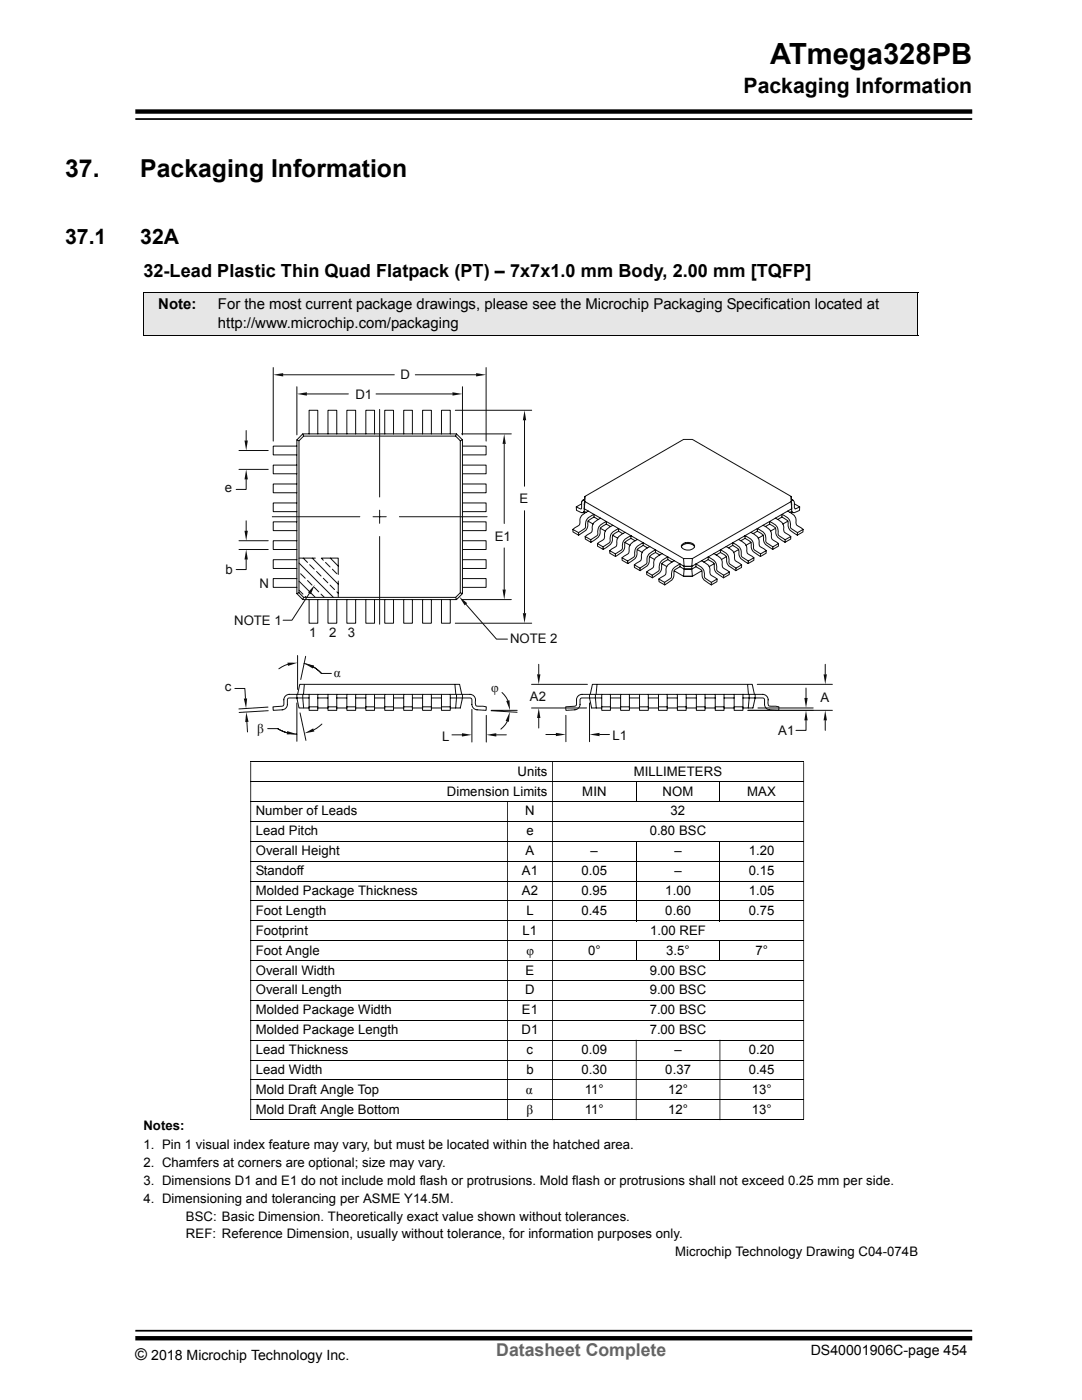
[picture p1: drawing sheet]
<svg xmlns="http://www.w3.org/2000/svg" width="216mm" height="279mm" viewBox="0 0 216 279" stroke-linecap="round" stroke-linejoin="round" font-family="sans-serif">
<path d="M28.6 58.4h154.5v8.6h-154.5z" fill="#e6e6e6"/>
<g fill="none" stroke="#000" stroke-width=".2">
<path d="M28.5 58.4h154.7M28.6 58.5v8.4M183.1 58.5v8.4M28.5 67h154.7M50 152h110.4M50 156h110.4M50 160h110.4M126.9 155.9v4.1M143.7 155.9v4.1M50 163.9h110.4M50 167.9h110.4M50 171.9h110.4"/>
<path d="M50 175.8h110.4M50 179.8h110.4M126.9 167.8v16.1M143.7 167.8v16.1M50 183.8h110.4M50 187.7h110.4M50 191.7h110.4M50 195.7h110.4M50 199.7h110.4M126.9 187.7v4.1M143.7 187.7v4.1M50 203.6h110.4"/>
<path d="M50 207.6h110.4M50 211.6h110.4M50 215.5h110.4M50 219.5h110.4M50 223.5h110.4"/>
</g>
<path d="M50 152.1h.1v71.3h-.1zM101.2 159.9h.2v63.6h-.2zM110.2 151.9h.1v71.6h-.1zM126.9 207.5h.1v16h-.1zM143.6 207.5h.1v16h-.1zM160.3 152.1h.1v71.3h-.1z" fill="#000"/>
<path d="M44.6 72.4h122.9v76.6h-122.9z" fill="#fff"/>
<g fill="none" stroke="#100f0d" stroke-width=".2">
<path d="M59.2 77.2v9.6M61.2 78.6h8.3M75 78.6h15.3M92.3 77.2v9.6M59.2 96.6h-4.7v1.7h4.7M59.2 92.8h-4.7v1.8h4.7M59.2 89h-4.7v1.8h4.7M59.2 87.8l.5 .2M60.4 86.6h30.7l1.2 1.2v30.7l-1.2 1.2h-30.7l-1.2-1.2v-30.7zM60.4 86.6l.2 .4M60.6 87h30.3l.9 1v30.3l-.9 .9h-30.3l-.9-.9v-30.3zM61.7 86.6v-4.7h1.7v4.7"/>
<path d="M65.4 86.6v-4.7h1.8v4.7M69.2 86.6v-4.7h1.8v4.7M73 86.6v-4.7h1.7v4.7M76.8 86.6v-4.7h1.7v4.7M80.6 86.6v-4.7h1.7v4.7M84.3 86.6v-4.7h1.8v4.7M88.1 86.6v-4.7h1.7v4.7M91.1 86.6l-.2 .4M92.3 96.6h4.7v1.7h-4.7M92.3 92.8h4.7v1.8h-4.7M92.3 89h4.7v1.8h-4.7M92.3 87.8l-.5 .2"/>
<path d="M116.7 99.1l-.1 2.4 19.9 11.5h1.5M116.7 99.1l19.7-11.4h1.8l19.7 11.4v1l-19.7 11.4h-1.8l-19.7-11.4zM157.9 99.1l.1 2.4-20 11.5h-1.5M59.2 115.5h-4.7v1.7h4.7M59.2 111.7h-4.7v1.8h4.7M59.2 107.9h-4.7v1.8h4.7M59.2 104.1h-4.7v1.8h4.7M59.2 100.4h-4.7v1.7h4.7M59.7 118.3l-.5 .2M60.6 119.2l-.2 .5M61.7 119.7v4.7h1.7v-4.7M65.4 119.7v4.7h1.8v-4.7"/>
<path d="M69.2 119.7v4.7h1.8v-4.7M73 119.7v4.7h1.7v-4.7M76.8 119.7v4.7h1.7v-4.7M80.6 119.7v4.7h1.7v-4.7M84.3 119.7v4.7h1.8v-4.7M88.1 119.7v4.7h1.7v-4.7M90.9 119.2l.2 .5M91.8 118.3l.5 .2M92.3 115.5h4.7v1.7h-4.7M92.3 111.7h4.7v1.8h-4.7M92.3 107.9h4.7v1.8h-4.7M92.3 100.4h4.7v1.7h-4.7"/>
<path d="M92.3 104.1h4.7v1.8h-4.7M115.4 106.3l.1 .5M116.6 101.5v1M116.6 102.1l.3 .2M116.7 100.1l-.1 1.5M117.3 104l1 .6M117.4 102l-.4 .2a1.86 1.86 0 0 0-1.3 2.2 1.08 1.08 0 0 1-.9 .9l-.5 .4v.5l1.2 .6 .4-.3a2.11 2.11 0 0 0 1.4-2.5l1.2-.8v-.5a2.19 2.19 0 0 0-1.7 2.5l-.1 .3-1.3 .8-1.1-.6M117.9 107.7v.5M118.5 103.2l.9 .5M119.8 105.4l1 .6M119.8 103.4l-.4 .3a1.81 1.81 0 0 0-1.2 2.1 1.13 1.13 0 0 1-.9 .9l-.5 .4v.5l1.1 .6 .4-.2a2.26 2.26 0 0 0 1.5-2.6l1.2-.8v-.5a2.19 2.19 0 0 0-1.7 2.6l-.2 .2-1.2 .8-1.1-.6M120.3 109.1l.1 .5"/>
<path d="M121 104.6l.8 .5M122.2 106.8l1 .6M122.3 104.8l-.4 .3a1.85 1.85 0 0 0-1.3 2.1 1.12 1.12 0 0 1-.9 .9l-.5 .4v.5l1.2 .6 .4-.2a2.25 2.25 0 0 0 1.4-2.5l1.2-.9v-.5a2.41 2.41 0 0 0-1.7 1.8v.8l-.1 .2-1.3 .8-1.1-.6M122.8 110.5v.6M123.4 106l.9 .5M124.7 108.2l1 .6M124.8 106.2l-.5 .3a1.89 1.89 0 0 0-1.2 2.1 1.04 1.04 0 0 1-.9 .9l-.5 .4v.5l1.1 .7 .9-.6a2.02 2.02 0 0 0 1-2.2l1.2-.9v-.5a2.41 2.41 0 0 0-1.7 1.8l-.1 .9-1.3 .9-1.1-.6M125.2 112l.1 .5M125.9 107.4l.8 .5M127.2 109.7l1 .5M127.2 107.7l-.4 .2a1.89 1.89 0 0 0-1.3 2.1 1.11 1.11 0 0 1-.9 .9l-.5 .4v.5l1.2 .7 .4-.3a2.2 2.2 0 0 0 1.5-2.5l1.1-.9v-.5a2.17 2.17 0 0 0-1.7 2.6l-.2 .3-1.2 .8-1.1-.7M127.7 113.4v.5"/>
<path d="M128.3 108.8l.9 .6M129.6 111.1l1 .6M129.7 109.1l-.5 .2a1.85 1.85 0 0 0-1.2 2.1 1.08 1.08 0 0 1-.9 .9l-.5 .4v.5l1.1 .7 .9-.6a1.68 1.68 0 0 0 1-1.9 .94 .94 0 0 1 .7-.9l.5-.2v-.6a2.33 2.33 0 0 0-1.8 2.8l-1.3 .9-1.1-.7M130.2 114.8v.5M130.8 110.3l.9 .5M132.1 112.5l.9 .6M132.1 110.5l-.4 .2a1.8 1.8 0 0 0-1.3 2.1 1.14 1.14 0 0 1-.9 1l-.5 .4v.5l1.2 .6 .8-.5a2.03 2.03 0 0 0 1.1-2.3l1.2-.8v-.5a2.21 2.21 0 0 0-1.8 2.5l-.1 .3-1.3 .8-1.1-.6M132.6 116.2v.5M133.3 111.7l.8 .5M134.6 111.9l-.4 .2a1.86 1.86 0 0 0-1.3 2.2 1.12 1.12 0 0 1-.9 .9l-.5 .4v.5l1.1 .6 .9-.5a1.91 1.91 0 0 0 1-2.2l.1-.3 1.1-.6v-.5a2.23 2.23 0 0 0-1.7 2.6l-.2 .2-1.2 .8-1.1-.6M135.7 113.1l.8 .5h1.5M136 109.1a1.64 1.64 0 0 1 2.6 0"/>
<path d="M136.2 108.6a1.69 1.69 0 0 1 2.4 .3v.3a1.65 1.65 0 0 1-2.6 0v-.3zM136.4 111.5l.1 1.5-.1 2h1.8l1.8-1.1M138.2 111.5l-.2 1.5 .2 2h-1.8l-1.9-1.1M138.9 113.1l-.9 .5h-1.5M140 111.9l.4 .2a1.8 1.8 0 0 1 1.3 2.2 1.12 1.12 0 0 0 .9 .9l.5 .4v.5l-1.2 .6-.4-.2a2.15 2.15 0 0 1-1.4-2.5l-.3-.3-.9-.6v-.5a2.23 2.23 0 0 1 1.7 2.6l.1 .2 1.2 .8 1.2-.6M141.3 111.7l-.9 .5M141.9 116.2v.5M142.4 110.5l.4 .2a1.86 1.86 0 0 1 1.3 2.1 1.14 1.14 0 0 0 .9 1l.5 .4v.5l-1.1 .6-.9-.5a1.91 1.91 0 0 1-1-2.2l-.1-.3-1.1-.6v-.5a2.35 2.35 0 0 1 1.8 2.7l1.3 .9 1.1-.6M142.5 112.5l-1 .6M143.8 110.3l-.9 .5M144.4 114.8v.5M144.9 109.1l.4 .2a1.85 1.85 0 0 1 1.3 2.1 1.08 1.08 0 0 0 .9 .9l.5 .4v.5l-1.2 .7-.8-.6a1.98 1.98 0 0 1-1.1-2.2l-1.1-.8v-.6a2.21 2.21 0 0 1 1.7 2.6l.1 .3 1.3 .8 1.1-.7"/>
<path d="M144.9 111.1l-.9 .6M146.2 108.8l-.9 .6M146.9 113.4l-.1 .5M147.3 107.7l.5 .2a1.85 1.85 0 0 1 1.2 2.1 1.11 1.11 0 0 0 .9 .9l.5 .4v.5l-1.1 .7-.4-.3a2.2 2.2 0 0 1-1.5-2.5l-1.2-.9v-.5a2.33 2.33 0 0 1 1.8 2.7l1.3 1 1.1-.7M147.4 109.7l-1 .5M148.7 107.4l-.9 .5M149.3 112v.5M149.8 106.2l.4 .3a1.89 1.89 0 0 1 1.3 2.1 1.04 1.04 0 0 0 .9 .9l.5 .4v.5l-1.2 .7-.8-.6a2.02 2.02 0 0 1-1-2.2l-1.2-.9v-.5a2.41 2.41 0 0 1 1.7 1.8v.8l.1 .2 1.3 .8 1.1-.6M149.9 108.2l-1 .6M151.1 106l-.8 .5M151.8 110.5l-.1 .6M152.3 104.8l.4 .3a1.85 1.85 0 0 1 1.2 2.1 1.12 1.12 0 0 0 .9 .9l.5 .4v.5l-1.1 .6-.8-.5a2.02 2.02 0 0 1-1.1-2.2l-1.2-.9v-.5a2.41 2.41 0 0 1 1.7 1.8v.8l.2 .2 1.2 .8 1.1-.6"/>
<path d="M152.3 106.8l-1 .6M153.6 104.6l-.9 .5M154.2 109.1v.5M154.7 103.4l.4 .2a1.85 1.85 0 0 1 1.3 2.2 1.13 1.13 0 0 0 .9 .9l.5 .4v.5l-1.2 .6-.4-.2a2.26 2.26 0 0 1-1.4-2.6l-1.2-.8v-.5a2.17 2.17 0 0 1 1.7 2.6l.1 .2 1.3 .8 1.1-.6M154.8 105.4l-1 .6M156 103.2l-.8 .5M156.7 107.7l-.1 .5M157.2 102l.4 .2a1.86 1.86 0 0 1 1.2 2.2 1.08 1.08 0 0 0 .9 .9l.6 .4-.1 .5-1.1 .6-.8-.5a2.05 2.05 0 0 1-1.1-2.3l-1.2-.8v-.5a2.19 2.19 0 0 1 1.7 2.5l.2 .3 1.2 .8 1.2-.6M157.2 104l-1 .6M157.9 100.1l.1 1.5M158 101.5v.6l-.4 .2M158 102.1l-.1 .4"/>
<path d="M159.1 106.3v.5M59.2 138.6v.7l.5 2h2M60.7 136.6l-.1 2M61.7 139.3h-4l-.3 .1-.1 .3a1.65 1.65 0 0 1-.4 1.7l-.6 .3-1.8 .1v-.7l1.8-.2 .2-.1 .1-.2a1.62 1.62 0 0 1 .5-1.8l.6-.2h36.1a1.25 1.25 0 0 1 1.1 1.7v.4a1.62 1.62 0 0 0 1.4 .2l.7 .2v.7l-1.8-.1a1.11 1.11 0 0 1-1-1.1l-.1-1.1-.2-.2h-4.1M61.7 138.6v3.2h1.7v-3.2M63.4 139.3h2M65.4 138.6v3.2h1.8v-3.2M67.2 139.3h2M69.2 138.6v3.2h1.8v-3.2M71 139.3h2M73 138.6v3.2h1.7v-3.2M74.7 139.3h2.1"/>
<path d="M76.8 138.6v3.2h1.7v-3.2M78.5 139.3h2.1M80.6 138.6v3.2h1.7v-3.2M82.3 139.3h2M84.3 138.6v3.2h1.8v-3.2M86.1 139.3h2M88.1 138.6v3.2h1.7v-3.2M91.1 138.6l-.2 2.7M92.3 138.6v.7l-.5 2h-2M117.6 138.6v.7l.5 2h2M118.8 138.6l.2 2.7M120.1 138.6v3.2h1.7v-3.2"/>
<path d="M120.1 139.3h-4l-.2 .1-.2 .3a1.65 1.65 0 0 1-.4 1.7l-.6 .3-1.8 .1v-.7l1.8-.2 .2-.1 .1-.2a1.62 1.62 0 0 1 .5-1.8l.6-.2h36.1a1.25 1.25 0 0 1 1 1.7l.1 .4a1.62 1.62 0 0 0 1.4 .2l.7 .2v.7l-1.8-.1a1.11 1.11 0 0 1-1-1.1l-.1-1.1-.2-.2h-4.1M121.8 139.3h2M123.8 138.6v3.2h1.8v-3.2M125.6 139.3h2M127.6 138.6v3.2h1.8v-3.2M129.4 139.3h2M131.4 138.6v3.2h1.7v-3.2M133.1 139.3h2.1M135.2 138.6v3.2h1.7v-3.2M136.9 139.3h2.1M139 138.6v3.2h1.7v-3.2M140.7 139.3h2"/>
<path d="M142.7 138.6v3.2h1.8v-3.2M144.5 139.3h2M146.5 138.6v3.2h1.7v-3.2M149.5 138.6l-.2 2.7M150.7 138.6v.7l-.5 2h-2M61.7 141.1h1.7M63.4 141.3h2M65.4 141.1h1.8M67.2 141.3h2M69.2 141.1h1.8M71 141.3h2M73 141.1h1.7"/>
<path d="M74.7 141.3h2.1M76.8 141.1h1.7M78.5 141.3h2.1M80.6 141.1h1.7M82.3 141.3h2M84.3 141.1h1.8M86.1 141.3h2M88.1 141.1h1.7M120.1 141.1h1.7M121.8 141.3h2M123.8 141.1h1.8M125.6 141.3h2"/>
<path d="M127.6 141.1h1.8M129.4 141.3h2M131.4 141.1h1.7M133.1 141.3h2.1M135.2 141.1h1.7M136.9 141.3h2.1M139 141.1h1.7M140.7 141.3h2M142.7 141.1h1.8M144.5 141.3h2M146.5 141.1h1.7"/>
</g>
<g fill="#100f0d">
<path d="M59.2 78.6l2-.3v.7z"/>
<path d="M90.3 78.3l2 .3-2 .4z"/>
</g>
<path d="M54.5 73.4v14.6M56.5 74.8h22.2M82.9 74.8h12.1M97 73.4v14.6" fill="none" stroke="#100f0d" stroke-width=".2"/>
<g fill="#100f0d">
<path d="M54.5 74.8l2-.3v.6z"/>
<path d="M95 74.5l2 .3-2 .3z"/>
</g>
<path d="M90.8 81.9h15.3M104.7 83.9v13.1M104.7 101.9v20.5M90.8 124.4h15.3" fill="none" stroke="#100f0d" stroke-width=".2"/>
<g fill="#100f0d">
<path d="M104.7 81.9l.3 2h-.7z"/>
<path d="M104.3 122.4h.7l-.3 2z"/>
</g>
<path d="M92.1 86.6h9.9M100.6 88.6v15.9M92.1 119.7h9.9M100.6 109.4v8.3" fill="none" stroke="#100f0d" stroke-width=".2"/>
<g fill="#100f0d">
<path d="M100.6 86.6l.3 2h-.6z"/>
<path d="M100.3 117.7h.6l-.3 2z"/>
</g>
<g fill="none" stroke="#100f0d" stroke-width=".2">
<path d="M75.8 81.7v17.5M54.3 103.1h17.5M59.7 117.8l.7 .8M59.7 111.4h3.2M59.7 116l3.2 3.2M59.7 112.4l6.8 6.8M60 114.5l.9 .9M60.5 111.4l.9 .8M60.9 119l.2 .2M61.4 115.9l.9 .9M61.8 112.7l.9 .9M62.3 111.4l5.2 5.2"/>
<path d="M62.7 117.2l.9 .9M63.2 114l.9 1M64.1 118.6l.6 .6M64.1 111.4l.4 .4M64.2 111.4h3.3v3.2M64.5 115.4l.9 .9M65 112.2l.9 1M65.9 116.8l.9 .9M65.9 111.4l1.6 1.6M66.3 113.6l.9 .9M67.2 118.1l.3 .3M67.5 116v3.2"/>
<path d="M74.4 103.1h2.7M75.8 101.8v2.6M75.8 107.1v17.5M79.7 103.1h17.5M46.9 137.4h2l.1 2M49.3 144.1l.1 2M53.5 141.1l-5.8 .4M53.5 141.8l-5.8 .4"/>
</g>
<g fill="#100f0d">
<path d="M49.1 142.1l.5 2h-.7z"/>
<path d="M48.6 139.4h.7l-.2 2z"/>
</g>
<path d="M100.2 138.2l1.1 1.6M98 141.8l5.2 .4M98 141.8h5.2M101.2 144l-1.3 1.5" fill="none" stroke="#100f0d" stroke-width=".2"/>
<g fill="#100f0d">
<path d="M101.7 142.1l-.2 2-.6-.2z"/>
<path d="M101 139.9l.7-.2 .1 2.1z"/>
</g>
<path d="M90.2 146.7h2M94.2 141.6v6.5M97 142.8v5.3M99 146.7h2" fill="none" stroke="#100f0d" stroke-width=".2"/>
<g fill="#100f0d">
<path d="M97 146.7l2-.4v.7z"/>
<path d="M92.2 146.3l2 .4-2 .3z"/>
</g>
<path d="M108.9 146.6h2M112.9 142.8v5.2M117.6 140.3v7.7M119.6 146.6h2" fill="none" stroke="#100f0d" stroke-width=".2"/>
<g fill="#100f0d">
<path d="M110.9 146.3l2 .3-2 .3z"/>
<path d="M117.6 146.6l2-.3v.6z"/>
</g>
<path d="M106.1 136.6h11.1M107.5 132.6v2M106.1 141.3h11M107.5 143.3v2" fill="none" stroke="#100f0d" stroke-width=".2"/>
<g fill="#100f0d">
<path d="M107.2 134.6h.6l-.3 2z"/>
<path d="M107.5 141.3l.3 2h-.6z"/>
</g>
<path d="M160.8 137.3v2M149.2 141.8h13.1M151.2 141.3h11.1M160.8 143.8v2h-2" fill="none" stroke="#100f0d" stroke-width=".2"/>
<g fill="#100f0d">
<path d="M160.5 139.3h.7l-.4 2z"/>
<path d="M160.8 141.8l.4 2h-.7z"/>
</g>
<path d="M151.1 136.6h15M164.7 132.6v2M149.2 141.8h16.9M164.7 143.8v2" fill="none" stroke="#100f0d" stroke-width=".2"/>
<g fill="#100f0d">
<path d="M164.7 141.8l.3 2h-.7z"/>
<path d="M164.3 134.6h.7l-.3 2z"/>
</g>
<path d="M47.7 89.9h5.8M47.7 93.7h5.8M49.1 95.7v2h-2M49.1 85.9v2" fill="none" stroke="#100f0d" stroke-width=".2"/>
<g fill="#100f0d">
<path d="M48.8 87.9h.7l-.4 2z"/>
<path d="M49.1 93.7l.4 2h-.7z"/>
</g>
<path d="M47.7 107.9h5.8M47.7 109.7h5.8M49.1 111.7v2h-2M49.1 103.9v2" fill="none" stroke="#100f0d" stroke-width=".2"/>
<g fill="#100f0d">
<path d="M48.8 105.9h.7l-.4 2z"/>
<path d="M49.1 109.7l.4 2h-.7z"/>
</g>
<path d="M57.4 132.6l-1.8 .9M59.4 130.8v6.8M60.7 132.4l1.6 .6 1 .6 .8 .8h2M61 131l-1 4.6M62.6 133.1l1.5 1.3" fill="none" stroke="#100f0d" stroke-width=".2"/>
<g fill="#100f0d">
<path d="M60.7 132.4l2 .4-.3 .6z"/>
<path d="M57.4 132.2l2 .1-1.9 .6z"/>
</g>
<path d="M53.4 145.4h2M55.4 145.4l2.1 .9 1.7 .2M55.4 145.4l1.9 .8M59.2 140.3v7.7M59.9 142.3l1.1 5.5M64.2 144.5l-1.6 1.2" fill="none" stroke="#100f0d" stroke-width=".2"/>
<g fill="#100f0d">
<path d="M57.3 145.9l1.9 .6-2 .1z"/>
<path d="M60.7 146.4l1.8-1 .2 .6z"/>
</g>
<path d="M59.4 138.6l.4-2h31.9l.4 2M60.4 138.6l.2 2.7M90.8 136.6l.2 2M117.8 138.6l.4-2h31.9l.4 2M119.1 136.6l-.2 2M149.2 136.6l.1 2" fill="none" stroke="#100f0d" stroke-width=".2"/>
<path d="M62.8 116.7l-.8 1.9-.5-.4z" fill="#100f0d"/>
<path d="M61.7 118.4l-3.4 5.4h-1.8" fill="none" stroke="#100f0d" stroke-width=".2"/>
<path d="M91.7 119.1l1.5 1.3-.5 .4z" fill="#100f0d"/>
<path d="M116.3 99.8l-.2 .4-.1 1.4-1-.4M116.6 99.8h-.3M116.7 99.6l-.4 .2M157.9 99.6l.4 .2M157.9 99.8a.48 .48 0 0 1 .6 .6l.1 1.2 1-.4M116.1 100.6l-1.1 .6v.6l.9 .5h.5M116.6 102l-.2 .3M116.6 102.1l-.2 .2M158 102.1l.2 .2M158.5 100.6l1.1 .6-.1 .6-.2 .2a.81 .81 0 0 1-1.3 0M93 120.6l6.1 6.9h2.2" fill="none" stroke="#100f0d" stroke-width=".2"/>
<path d="M27 22.3h167M27 267.1h167" fill="none" stroke="#000" stroke-width=".88"/>
<path d="M27 23.8h167M27 265.6h167" fill="none" stroke="#000" stroke-width=".35"/>
<text font-size="5.8" x="153.7" y="12.7">ATmega328PB</text>
<g font-size="4.9">
<text x="13" y="35.3">37.</text>
<text x="28" y="35.3">Packaging Information</text>
</g>
<g font-size="4.2">
<text x="148.4" y="18.6">Packaging Information</text>
<text x="13" y="48.7">37.1</text>
<text x="28" y="48.7">32A</text>
</g>
<text font-size="3.6" x="28.6" y="55.2">32-Lead Plastic Thin Quad Flatpack (PT) – 7x7x1.0 mm Body, 2.00 mm [TQFP]</text>
<text font-size="3.5" fill="#656565" x="99" y="270.7">Datasheet Complete</text>
<text font-size="3.2" x="27" y="271.3">©</text>
<g font-size="3">
<text x="31.6" y="61.7">Note:</text>
<text x="43.5" y="65.4">http://www.microchip.com/packaging</text>
<text x="43.5" y="61.7">For the most current package drawings, please see the Microchip Packaging Specification located at</text>
</g>
<g font-size="2.8">
<text x="30.2" y="271.3">2018 Microchip Technology Inc.</text>
<text x="161.8" y="270.5">DS40001906C-page 454</text>
</g>
<g font-size="2.6" fill="#100f0d">
<text x="79.9" y="75.7">D</text>
<text x="70.9" y="79.5">D1</text>
<text x="44.9" y="98.2">e</text>
<text x="103.6" y="100.3">E</text>
<text x="98.7" y="107.9">E1</text>
<text x="45" y="114.5">b</text>
<text x="51.8" y="117.4">N</text>
<text x="46.7" y="124.6">NOTE 1</text>
<text x="61.7" y="127.2">1</text>
<text x="65.7" y="127.2">2</text>
<text x="69.4" y="127.2">3</text>
<text x="101.8" y="128.4">NOTE 2</text>
<text x="44.9" y="138">c</text>
<text x="66.6" y="135">α</text>
<text x="98" y="138.1">φ</text>
<text x="105.7" y="140">A2</text>
<text x="163.7" y="140.2">A</text>
<text x="51.3" y="146.3">β</text>
<text x="88.2" y="147.8">L</text>
<text x="122.2" y="147.6">L1</text>
<text x="155.3" y="146.6">A1</text>
</g>
<g font-size="2.6">
<text x="103.3" y="154.8">Units</text>
<text x="126.5" y="154.8">MILLIMETERS</text>
<text x="89.2" y="158.8">Dimension Limits</text>
<text x="116.2" y="158.8">MIN</text>
<text x="132.2" y="158.8">NOM</text>
<text x="149.1" y="158.8">MAX</text>
<text x="51" y="162.7">Number of Leads</text>
<text x="51" y="166.7">Lead Pitch</text>
<text x="104.8" y="162.7">N</text>
<text x="105" y="166.7">e</text>
<text x="129.6" y="166.7">0.80 BSC</text>
<text x="133.8" y="162.7">32</text>
<text x="51" y="170.7">Overall Height</text>
<text x="104.9" y="170.7">A</text>
<text x="117.9" y="170.7">–</text>
<text x="134.6" y="170.7">–</text>
<text x="149.4" y="170.7">1.20</text>
<text x="51" y="174.6">Standoff</text>
<text x="51" y="178.6">Molded Package Thickness</text>
<text x="104.1" y="174.6">A1</text>
<text x="104.1" y="178.6">A2</text>
<text x="116" y="174.6">0.05</text>
<text x="116" y="178.6">0.95</text>
<text x="132.7" y="178.6">1.00</text>
<text x="134.6" y="174.6">–</text>
<text x="149.4" y="174.6">0.15</text>
<text x="149.4" y="178.6">1.05</text>
<text x="51" y="182.6">Foot Length</text>
<text x="105" y="182.6">L</text>
<text x="116" y="182.6">0.45</text>
<text x="132.7" y="182.6">0.60</text>
<text x="149.4" y="182.6">0.75</text>
<text x="51" y="186.6">Footprint</text>
<text x="51" y="190.5">Foot Angle</text>
<text x="104.3" y="186.6">L1</text>
<text x="105.1" y="190.5">φ</text>
<text x="117.3" y="190.5">0°</text>
<text x="129.7" y="186.6">1.00 REF</text>
<text x="132.9" y="190.5">3.5°</text>
<text x="150.7" y="190.5">7°</text>
<text x="51" y="194.5">Overall Width</text>
<text x="104.9" y="194.5">E</text>
<text x="129.6" y="194.5">9.00 BSC</text>
<text x="51" y="198.5">Overall Length</text>
<text x="51" y="202.4">Molded Package Width</text>
<text x="104.1" y="202.4">E1</text>
<text x="104.8" y="198.5">D</text>
<text x="129.6" y="198.5">9.00 BSC</text>
<text x="129.6" y="202.4">7.00 BSC</text>
<text x="51" y="206.4">Molded Package Length</text>
<text x="104.1" y="206.4">D1</text>
<text x="129.6" y="206.4">7.00 BSC</text>
<text x="51" y="210.4">Lead Thickness</text>
<text x="51" y="214.3">Lead Width</text>
<text x="105" y="214.3">b</text>
<text x="105.1" y="210.4">c</text>
<text x="116" y="214.3">0.30</text>
<text x="116" y="210.4">0.09</text>
<text x="132.7" y="214.3">0.37</text>
<text x="134.6" y="210.4">–</text>
<text x="149.4" y="214.3">0.45</text>
<text x="149.4" y="210.4">0.20</text>
<text x="51" y="218.3">Mold Draft Angle Top</text>
<text x="104.9" y="218.3">α</text>
<text x="116.7" y="218.3">11°</text>
<text x="133.3" y="218.3">12°</text>
<text x="150" y="218.3">13°</text>
<text x="28.6" y="225.6">Notes:</text>
<text x="51" y="222.3">Mold Draft Angle Bottom</text>
<text x="105" y="222.3">β</text>
<text x="116.7" y="222.3">11°</text>
<text x="133.3" y="222.3">12°</text>
<text x="150" y="222.3">13°</text>
<text x="28.6" y="229.2">1. Pin 1 visual index feature may vary, but must be located within the hatched area.</text>
<text x="28.6" y="232.8">2. Chamfers at corners are optional; size may vary.</text>
<text x="28.6" y="236.5">3. Dimensions D1 and E1 do not include mold flash or protrusions. Mold flash or protrusions shall not exceed 0.25 mm per side.</text>
<text x="28.6" y="240.1">4. Dimensioning and tolerancing per ASME Y14.5M.</text>
<text x="37.1" y="243.7">BSC: Basic Dimension. Theoretically exact value shown without tolerances.</text>
<text x="37.1" y="247.1">REF: Reference Dimension, usually without tolerance, for information purposes only.</text>
<text x="134.7" y="250.6">Microchip Technology Drawing C04-074B</text>
</g>
</svg>
